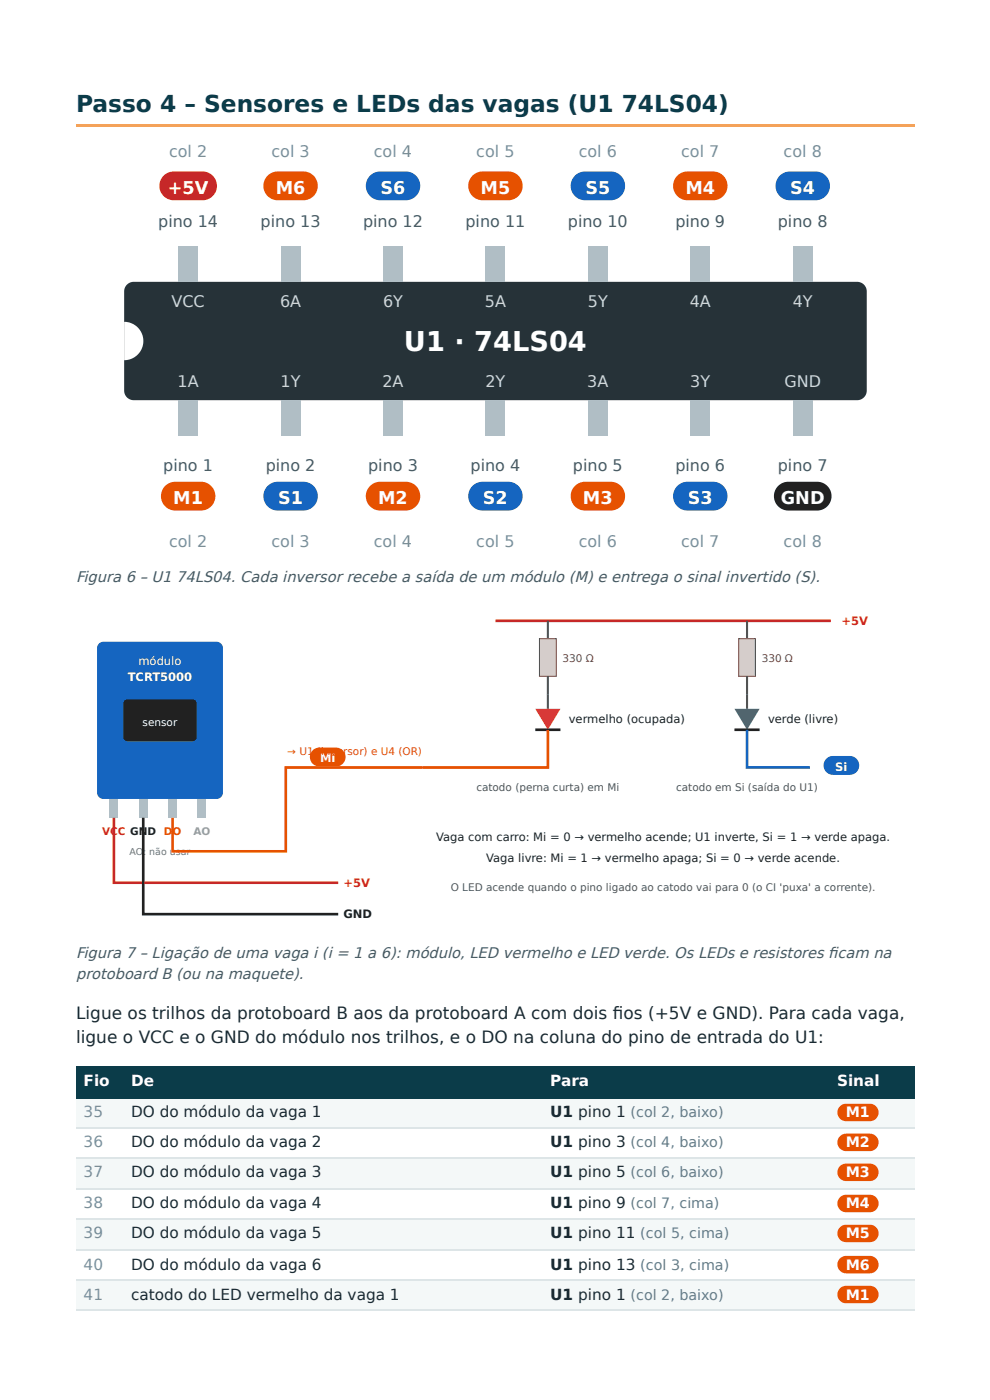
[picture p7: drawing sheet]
<svg xmlns="http://www.w3.org/2000/svg" width="210mm" height="297mm" viewBox="0 0 210 297" stroke-linecap="round" stroke-linejoin="round" font-family="sans-serif">
<path d="M16.1 26.5h177.8v.5h-177.8z" fill="#f4a259"/>
<g fill="#0b3c49">
<path d="M16.1 226.2h10.1v6.9h-10.1z"/>
<path d="M26.2 226.2h88.9v6.9h-88.9z"/>
<path d="M115.1 226.2h60.8v6.9h-60.8z"/>
<path d="M175.9 226.2h18v6.9h-18z"/>
</g>
<g fill="#f4f8f8">
<path d="M16.1 233.1h10.1v6.1h-10.1z"/>
<path d="M26.2 233.1h88.9v6.1h-88.9z"/>
<path d="M115.1 233.1h60.8v6.1h-60.8z"/>
<path d="M175.9 233.1h18v6.1h-18z"/>
<path d="M16.1 245.8h10.1v6.3h-10.1z"/>
<path d="M26.2 245.8h88.9v6.3h-88.9z"/>
<path d="M115.1 245.8h60.8v6.3h-60.8z"/>
<path d="M175.9 245.8h18v6.3h-18z"/>
<path d="M16.1 258.8h10.1v6.3h-10.1z"/>
<path d="M26.2 258.8h88.9v6.3h-88.9z"/>
<path d="M115.1 258.8h60.8v6.3h-60.8z"/>
<path d="M175.9 258.8h18v6.3h-18z"/>
<path d="M16.1 271.7h10.1v6.4h-10.1z"/>
<path d="M26.2 271.7h88.9v6.4h-88.9z"/>
<path d="M115.1 271.7h60.8v6.4h-60.8z"/>
<path d="M175.9 271.7h18v6.4h-18z"/>
</g>
<path d="M16.1 239.3h177.8M16.1 245.7h177.8M16.1 252.3h177.8M16.1 258.6h177.8M16.1 265.2h177.8M16.1 271.6h177.8M16.1 277.9h177.8" fill="none" stroke="#dde5e7" stroke-width=".26"/>
<path d="M26.9 60.4l.7-.5 .8-.1h153.3a2.04 2.04 0 0 1 2.1 2v21.1a2.04 2.04 0 0 1-2.1 2h-153.3a2.04 2.04 0 0 1-2.1-2v-21.1l.2-.8z" fill="#263238"/>
<path d="M26.3 68.3a4.1 4.1 0 0 1 4.1 4 4.1 4.1 0 0 1-4.1 4.1z" fill="#fff"/>
<path d="M37.9 84.9h4v7.5h-4z" fill="#b0bec5"/>
<path d="M35 103.1l.8-.6 1-.3h5.8a3.1 3.1 0 0 1 3.1 3.1 3.1 3.1 0 0 1-3.1 3h-5.4a3.1 3.1 0 0 1-2.8-1.9 3.1 3.1 0 0 1 .6-3.3z" fill="#e65100"/>
<path d="M59.6 84.9h4v7.5h-4z" fill="#b0bec5"/>
<path d="M56.7 103.1l.8-.6 1-.3h5.8a3.1 3.1 0 0 1 3.1 3.1 3.1 3.1 0 0 1-3.1 3h-5.4a3.1 3.1 0 0 1-2.8-1.9 3.1 3.1 0 0 1 .6-3.3z" fill="#1565c0"/>
<path d="M81.3 84.9h4.1v7.5h-4.1z" fill="#b0bec5"/>
<path d="M78.5 103.1l.8-.6 .9-.3h5.8a3.1 3.1 0 0 1 3.1 3.1 3.1 3.1 0 0 1-3.1 3h-5.4a3.1 3.1 0 0 1-2.8-1.9 3.1 3.1 0 0 1 .7-3.3z" fill="#e65100"/>
<path d="M103 84.9h4.1v7.5h-4.1z" fill="#b0bec5"/>
<path d="M100.2 103.1l.8-.6 .9-.3h5.9a3.1 3.1 0 0 1 3 3.1 3.1 3.1 0 0 1-3 3h-5.5a3.1 3.1 0 0 1-2.8-1.9 3.1 3.1 0 0 1 .7-3.3z" fill="#1565c0"/>
<path d="M124.7 84.9h4.1v7.5h-4.1z" fill="#b0bec5"/>
<path d="M121.9 103.1l.8-.6 .9-.3h5.9a3.1 3.1 0 0 1 3 3.1 3.1 3.1 0 0 1-3 3h-5.5a3.1 3.1 0 0 1-2.8-1.9 3.1 3.1 0 0 1 .7-3.3z" fill="#e65100"/>
<path d="M146.4 84.9h4.1v7.5h-4.1z" fill="#b0bec5"/>
<path d="M143.6 103.1l.8-.6 1-.3h5.8a3.1 3.1 0 0 1 3 3.1 3.1 3.1 0 0 1-3 3h-5.4a3.1 3.1 0 0 1-2.9-1.9 3.1 3.1 0 0 1 .7-3.3z" fill="#1565c0"/>
<path d="M168.2 84.9h4v7.5h-4z" fill="#b0bec5"/>
<path d="M165 103.1l.8-.6 .9-.3h6.5a3.1 3.1 0 0 1 3.1 3.1 3.1 3.1 0 0 1-3.1 3h-6.1a3.1 3.1 0 0 1-2.8-1.9 3.1 3.1 0 0 1 .7-3.3z" fill="#212121"/>
<path d="M168.2 52.3h4v7.5h-4z" fill="#b0bec5"/>
<path d="M165.3 37.3l.8-.6 1-.3h5.8a3.1 3.1 0 0 1 3.1 3 3.1 3.1 0 0 1-3.1 3.1h-5.4a3.1 3.1 0 0 1-2.8-1.9 3.1 3.1 0 0 1 .6-3.3z" fill="#1565c0"/>
<path d="M146.4 52.3h4.1v7.5h-4.1z" fill="#b0bec5"/>
<path d="M143.6 37.3l.8-.6 1-.3h5.8a3.1 3.1 0 0 1 3 3 3.1 3.1 0 0 1-3 3.1h-5.4a3.1 3.1 0 0 1-2.9-1.9 3.1 3.1 0 0 1 .7-3.3z" fill="#e65100"/>
<path d="M124.7 52.3h4.1v7.5h-4.1z" fill="#b0bec5"/>
<path d="M121.9 37.3l.8-.6 .9-.3h5.9a3.1 3.1 0 0 1 3 3 3.1 3.1 0 0 1-3 3.1h-5.5a3.1 3.1 0 0 1-2.8-1.9 3.1 3.1 0 0 1 .7-3.3z" fill="#1565c0"/>
<path d="M103 52.3h4.1v7.5h-4.1z" fill="#b0bec5"/>
<path d="M100.2 37.3l.8-.6 .9-.3h5.9a3.1 3.1 0 0 1 3 3 3.1 3.1 0 0 1-3 3.1h-5.5a3.1 3.1 0 0 1-2.8-1.9 3.1 3.1 0 0 1 .7-3.3z" fill="#e65100"/>
<path d="M81.3 52.3h4.1v7.5h-4.1z" fill="#b0bec5"/>
<path d="M78.5 37.3l.8-.6 .9-.3h5.8a3.1 3.1 0 0 1 3.1 3 3.1 3.1 0 0 1-3.1 3.1h-5.4a3.1 3.1 0 0 1-2.8-1.9 3.1 3.1 0 0 1 .7-3.3z" fill="#1565c0"/>
<path d="M59.6 52.3h4v7.5h-4z" fill="#b0bec5"/>
<path d="M56.7 37.3l.8-.6 1-.3h5.8a3.1 3.1 0 0 1 3.1 3 3.1 3.1 0 0 1-3.1 3.1h-5.4a3.1 3.1 0 0 1-2.8-1.9 3.1 3.1 0 0 1 .6-3.3z" fill="#e65100"/>
<path d="M37.9 52.3h4v7.5h-4z" fill="#b0bec5"/>
<path d="M34.7 37.3l.8-.6 .9-.3h6.5a3.1 3.1 0 0 1 3.1 3 3.1 3.1 0 0 1-3.1 3.1h-6.1a3.1 3.1 0 0 1-2.8-1.9 3.1 3.1 0 0 1 .7-3.3z" fill="#c62828"/>
<path d="M21 136.5l.9-.3h24a1.33 1.33 0 0 1 1.4 1.3v30.7a1.33 1.33 0 0 1-1.4 1.3h-24a1.33 1.33 0 0 1-1.3-1.3v-30.7z" fill="#1565c0"/>
<path d="M26.4 148.6l.6-.2h13.8a.89 .89 0 0 1 .9 .9v7.1a.89 .89 0 0 1-.9 .9h-13.8a.89 .89 0 0 1-.9-.9v-7.1z" fill="#212121"/>
<g fill="#b0bec5">
<path d="M23.3 169.5h1.7v4h-1.7z"/>
<path d="M29.5 169.5h1.8v4h-1.8z"/>
<path d="M35.7 169.5h1.8v4h-1.8z"/>
<path d="M41.9 169.5h1.8v4h-1.8z"/>
</g>
<path d="M24.1 173.5v13.8h47.6" fill="none" stroke="#c62828" stroke-width=".56"/>
<path d="M30.4 173.5v20.4h41.3" fill="none" stroke="#212121" stroke-width=".56"/>
<path d="M89.5 162.8h-28.9v17.8h-24v-7.1" fill="none" stroke="#e65100" stroke-width=".56"/>
<path d="M66.3 159.2l.5-.4 .7-.2h3.8a2 2 0 0 1 2 2 2 2 0 0 1-2 2h-3.6a2 2 0 0 1-1.8-1.2 2 2 0 0 1 .4-2.2z" fill="#e65100"/>
<path d="M105 131.7h71.2" fill="none" stroke="#c62828" stroke-width=".56"/>
<path d="M116.2 131.7v15.6" fill="none" stroke="#555" stroke-width=".44"/>
<path d="M114.4 135.5h3.5v8h-3.5z" fill="#d7ccc8"/>
<path d="M114.4 135.5h3.5v8h-3.5z" fill="none" stroke="#6d4c41" stroke-width=".22"/>
<path d="M116.2 147.3v3.1" fill="none" stroke="#555" stroke-width=".44"/>
<path d="M113.5 150.4h5.3l-2.6 4.4z" fill="#e53935"/>
<path d="M113.5 154.8h5.3" fill="none" stroke="#212121" stroke-width=".56"/>
<path d="M116.2 154.8v8h-26.7" fill="none" stroke="#e65100" stroke-width=".56"/>
<path d="M158.4 131.7v15.6" fill="none" stroke="#555" stroke-width=".44"/>
<path d="M156.6 135.5h3.6v8h-3.6z" fill="#d7ccc8"/>
<path d="M156.6 135.5h3.6v8h-3.6z" fill="none" stroke="#6d4c41" stroke-width=".22"/>
<path d="M158.4 147.3v3.1" fill="none" stroke="#555" stroke-width=".44"/>
<path d="M155.7 150.4h5.3l-2.6 4.4z" fill="#43a047"/>
<path d="M155.7 154.8h5.3" fill="none" stroke="#212121" stroke-width=".56"/>
<path d="M158.4 154.8v8h13.3" fill="none" stroke="#1565c0" stroke-width=".56"/>
<path d="M175.2 161l.5-.4 .7-.2h3.8a2 2 0 0 1 2 2 2 2 0 0 1-2 2h-3.6a2 2 0 0 1-1.8-1.3 2 2 0 0 1 .4-2.1z" fill="#1565c0"/>
<g fill="#e65100">
<path d="M178.1 234.7l.4-.3 .7-.2h5.2a1.85 1.85 0 0 1 1.9 1.8 1.85 1.85 0 0 1-1.9 1.9h-5a1.85 1.85 0 0 1-1.7-1.2 1.85 1.85 0 0 1 .4-2z"/>
<path d="M178.1 241l.6-.4 .5-.1h5.2a1.85 1.85 0 0 1 1.9 1.9 1.85 1.85 0 0 1-1.9 1.8h-5a1.85 1.85 0 0 1-1.7-1.1 1.85 1.85 0 0 1 .4-2.1z"/>
<path d="M178.1 247.4l.4-.3 .7-.2h5.2a1.85 1.85 0 0 1 1.9 1.8 1.85 1.85 0 0 1-1.9 1.9h-5a1.85 1.85 0 0 1-1.7-1.2 1.85 1.85 0 0 1 .4-2z"/>
<path d="M178.1 254l.6-.4 .5-.1h5.2a1.85 1.85 0 0 1 1.9 1.8 1.85 1.85 0 0 1-1.9 1.9h-5a1.85 1.85 0 0 1-1.7-1.2 1.85 1.85 0 0 1 .4-2z"/>
<path d="M178.1 260.4l.6-.4 .5-.2h5.2a1.85 1.85 0 0 1 1.9 1.9 1.85 1.85 0 0 1-1.9 1.8h-5a1.85 1.85 0 0 1-1.7-1.1 1.85 1.85 0 0 1 .4-2z"/>
<path d="M178.1 267l.4-.3 .7-.3h5.2a1.85 1.85 0 0 1 1.9 1.9 1.85 1.85 0 0 1-1.9 1.8h-5a1.85 1.85 0 0 1-1.7-1.1 1.85 1.85 0 0 1 .4-2z"/>
<path d="M178.1 273.3l.4-.3 .7-.2h5.2a1.85 1.85 0 0 1 1.9 1.8 1.85 1.85 0 0 1-1.9 1.9h-5a1.85 1.85 0 0 1-1.7-1.2 1.85 1.85 0 0 1 .4-2z"/>
</g>
<text font-size="5.8" fill="#fff" x="85.6" y="74.4">U1 · 74LS04</text>
<g font-size="4.9" fill="#0b3c49">
<text x="16.1" y="23.8">Passo 4 – Sensores e LEDs das vagas (U1</text>
<text x="131.8" y="23.8">74LS04)</text>
</g>
<g font-size="3.7" fill="#fff">
<text x="35.6" y="41.1">+5V</text>
<text x="58.5" y="41.1">M6</text>
<text x="80.7" y="41.1">S6</text>
<text x="101.9" y="41.1">M5</text>
<text x="124.1" y="41.1">S5</text>
<text x="145.3" y="41.1">M4</text>
<text x="167.5" y="41.1">S4</text>
<text x="36.7" y="107">M1</text>
<text x="59" y="107">S1</text>
<text x="80.2" y="107">M2</text>
<text x="102.4" y="107">S2</text>
<text x="123.6" y="107">M3</text>
<text x="145.8" y="107">S3</text>
<text x="165.5" y="107">GND</text>
</g>
<g font-size="3.6" fill="#1a2b33">
<text x="16.1" y="216.2">Ligue os trilhos da protoboard B aos da protoboard A com dois fi os (+5V e GND). Para cada vaga,</text>
<text x="16.1" y="221.2">ligue o VCC e o GND do módulo nos trilhos, e o DO na coluna do pino de entrada do U1:</text>
</g>
<g font-size="3.4" fill="#78909c">
<text x="35.8" y="33.3">col 2</text>
<text x="57.5" y="33.3">col 3</text>
<text x="79.3" y="33.3">col 4</text>
<text x="101" y="33.3">col 5</text>
<text x="122.7" y="33.3">col 6</text>
<text x="144.4" y="33.3">col 7</text>
<text x="166.1" y="33.3">col 8</text>
<text x="35.8" y="116.1">col 2</text>
<text x="57.5" y="116.1">col 3</text>
<text x="79.3" y="116.1">col 4</text>
<text x="101" y="116.1">col 5</text>
<text x="122.7" y="116.1">col 6</text>
<text x="144.4" y="116.1">col 7</text>
<text x="166.1" y="116.1">col 8</text>
</g>
<g font-size="3.4" fill="#455a64">
<text x="33.5" y="48.3">pino 14</text>
<text x="55.3" y="48.3">pino 13</text>
<text x="77" y="48.3">pino 12</text>
<text x="98.7" y="48.3">pino 11</text>
<text x="120.4" y="48.3">pino 10</text>
<text x="143.2" y="48.3">pino 9</text>
<text x="164.9" y="48.3">pino 8</text>
<text x="34.6" y="99.8">pino 1</text>
<text x="56.3" y="99.8">pino 2</text>
<text x="78" y="99.8">pino 3</text>
<text x="99.8" y="99.8">pino 4</text>
<text x="121.5" y="99.8">pino 5</text>
<text x="143.2" y="99.8">pino 6</text>
<text x="164.9" y="99.8">pino 7</text>
</g>
<g font-size="3.4" fill="#cfd8dc">
<text x="36.4" y="65.2">VCC</text>
<text x="59.4" y="65.2">6A</text>
<text x="81.2" y="65.2">6Y</text>
<text x="102.8" y="65.2">5A</text>
<text x="124.6" y="65.2">5Y</text>
<text x="146.2" y="65.2">4A</text>
<text x="168.1" y="65.2">4Y</text>
<text x="37.7" y="82.2">1A</text>
<text x="59.5" y="82.2">1Y</text>
<text x="81.1" y="82.2">2A</text>
<text x="102.9" y="82.2">2Y</text>
<text x="124.5" y="82.2">3A</text>
<text x="146.4" y="82.2">3Y</text>
<text x="166.3" y="82.2">GND</text>
</g>
<g font-size="3.2" fill="#455a64">
<text x="16.1" y="123.6">Figura 6 – U1</text>
<text x="37.4" y="123.6">74LS04. Cada inversor recebe a saída de um módulo (M) e entrega o sinal invertido (S).</text>
<text x="16.1" y="203.2">Figura 7 – Ligação de uma vaga i (i = 1 a 6): módulo, LED vermelho e LED verde. Os LEDs e resistores fi cam na</text>
<text x="16.1" y="207.7">protoboard B (ou na maquete).</text>
</g>
<g font-size="3.2" fill="#fff">
<text x="17.7" y="230.5">Fio</text>
<text x="27.8" y="230.5">De</text>
<text x="116.7" y="230.5">Para</text>
<text x="177.5" y="230.5">Sinal</text>
</g>
<g font-size="3.2" fill="#78909c">
<text x="17.7" y="237.1">35</text>
<text x="17.7" y="243.4">36</text>
<text x="17.7" y="249.8">37</text>
<text x="17.7" y="256.4">38</text>
<text x="17.7" y="262.7">39</text>
<text x="17.7" y="269.3">40</text>
<text x="17.7" y="275.7">41</text>
</g>
<g font-size="3.2" fill="#1a2b33">
<text x="27.8" y="237.1">DO do módulo da vaga 1</text>
<text x="116.7" y="237.1">U1 pino 1 (col 2, baixo)</text>
<text x="27.8" y="243.4">DO do módulo da vaga 2</text>
<text x="116.7" y="243.4">U1 pino 3 (col 4, baixo)</text>
<text x="27.8" y="249.8">DO do módulo da vaga 3</text>
<text x="116.7" y="249.8">U1 pino 5 (col 6, baixo)</text>
<text x="27.8" y="256.4">DO do módulo da vaga 4</text>
<text x="116.7" y="256.4">U1 pino 9 (col 7, cima)</text>
<text x="27.8" y="262.7">DO do módulo da vaga 5</text>
<text x="116.7" y="262.7">U1 pino 11 (col 5, cima)</text>
<text x="27.8" y="269.3">DO do módulo da vaga 6</text>
<text x="116.7" y="269.3">U1 pino 13 (col 3, cima)</text>
<text x="27.8" y="275.7">catodo do LED vermelho da vaga 1</text>
<text x="116.7" y="275.7">U1 pino 1 (col 2, baixo)</text>
</g>
<g font-size="3" fill="#fff">
<text x="179.3" y="237.1">M1</text>
<text x="179.3" y="243.4">M2</text>
<text x="179.3" y="249.8">M3</text>
<text x="179.3" y="256.4">M4</text>
<text x="179.3" y="262.7">M5</text>
<text x="179.3" y="269.3">M6</text>
<text x="179.3" y="275.7">M1</text>
</g>
<g font-size="2.4" fill="#c62828">
<text x="178.4" y="132.6">+5V</text>
<text x="72.8" y="188.2">+5V</text>
</g>
<g font-size="2.4" fill="#fff">
<text x="29.3" y="141">módulo</text>
<text x="27.1" y="144.4">TCRT5000</text>
<text x="67.8" y="161.7">Mi</text>
<text x="177.1" y="163.5">Si</text>
</g>
<g font-size="2.4" fill="#212121">
<text x="120.6" y="153.5">vermelho (ocupada)</text>
<text x="162.8" y="153.5">verde (livre)</text>
<text x="92.5" y="178.4">Vaga com carro: Mi = 0 → vermelho acende; U1 inverte, Si = 1 → verde apaga.</text>
<text x="103.1" y="182.8">Vaga livre: Mi = 1 → vermelho apaga; Si = 0 → verde acende.</text>
<text x="72.8" y="194.8">GND</text>
</g>
<g font-size="2.2" fill="#6d4c41">
<text x="119.3" y="140.4">330 Ω</text>
<text x="161.5" y="140.4">330 Ω</text>
</g>
<text font-size="2.2" fill="#fff" x="30.2" y="153.9">sensor</text>
<g font-size="2.2" fill="#e65100">
<text x="60.9" y="160.2">→ U1 (inversor) e U4 (OR)</text>
<text x="34.7" y="177">DO</text>
</g>
<g font-size="2.2" fill="#555">
<text x="101" y="167.7">catodo (perna curta) em Mi</text>
<text x="143.4" y="167.7">catodo em Si (saída do U1)</text>
<text x="95.6" y="189">O LED acende quando o pino ligado ao catodo vai para 0 (o CI 'puxa' a corrente).</text>
</g>
<text font-size="2.2" fill="#c62828" x="21.7" y="177">VCC GND</text>
<text font-size="2.2" fill="#9e9e9e" x="41" y="177">AO</text>
<text font-size="2" fill="#757575" x="27.5" y="181.5">AO: não usar</text>
</svg>
